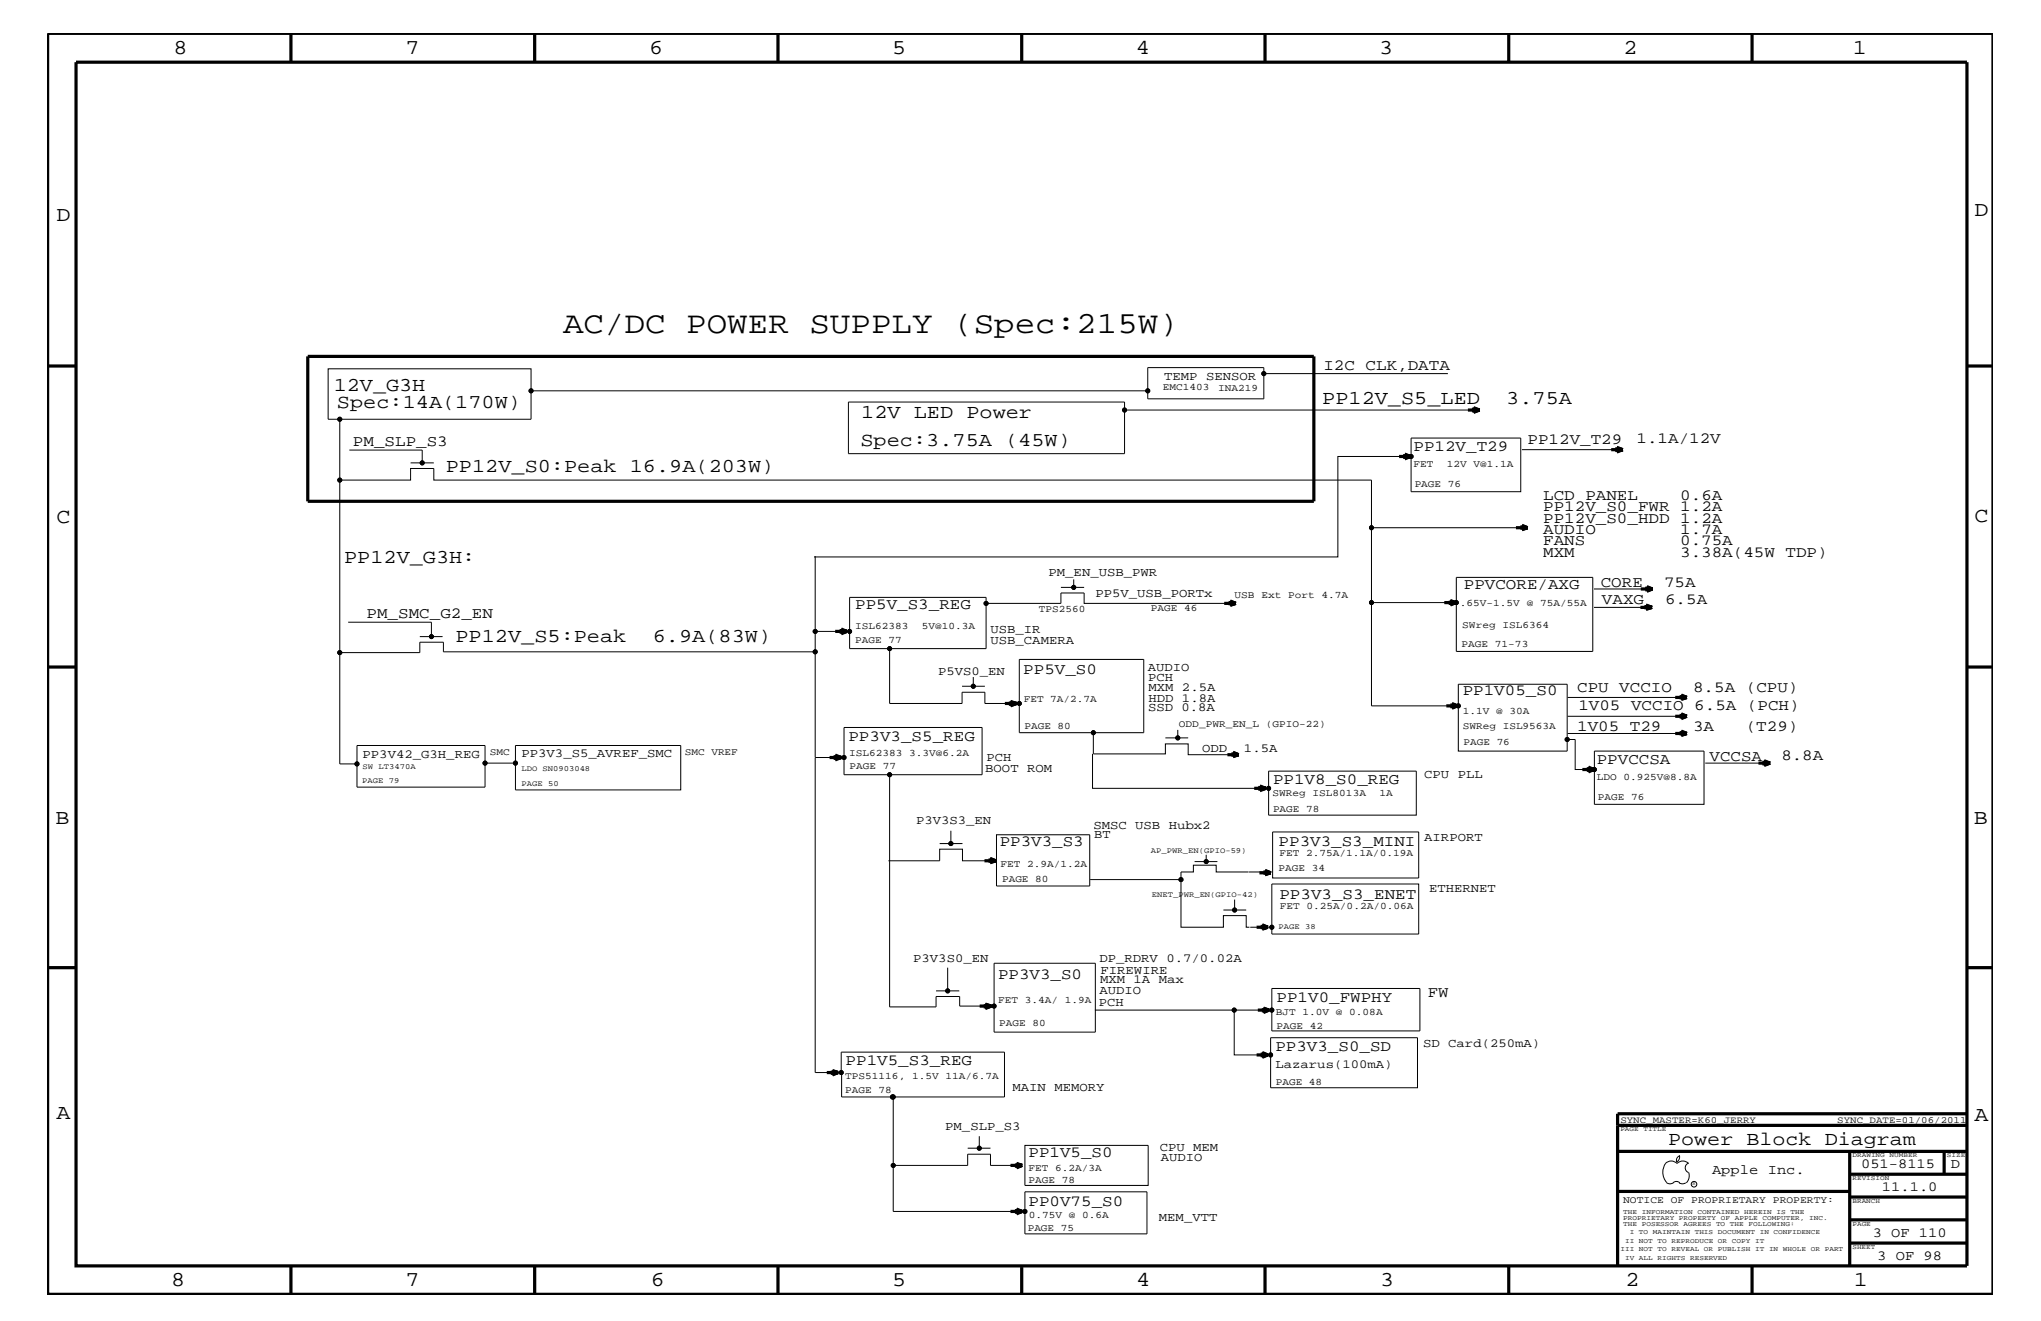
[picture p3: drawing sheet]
<svg xmlns="http://www.w3.org/2000/svg" width="432mm" height="279mm" viewBox="0 0 432 279" stroke-linecap="round" stroke-linejoin="round" font-family="sans-serif">
<g fill="none" stroke="#000" stroke-width=".68" stroke-linecap="butt">
<path d="M10.1 7.1h411.5v266.7h-411.5zM16.1 13.2h400v254.5h-400zM61.6 7.1v6.1M113.1 7.1v6.1M164.6 7.1v6.1M216.2 7.1v6.1M267.6 7.1v6.1M319.2 7.1v6.1M370.7 7.1v6.1M10.1 77.4h6M65.1 75.4h212.9v30.6h-212.9zM416.1 77.4h5.5"/>
<path d="M296 96.5h2.4M297.2 96.2l1.2 .3M297.2 96.5h1.2M297.2 96.3l1.2 .2M297.2 96l1.2 .5-1.2 .6zM298.4 96.5l-1.2 .2M298.4 96.5l-1.2 .4M298.4 96.5l-1.2 .3M310.6 86.7h2.4M311.7 86.4l1.3 .3M311.7 86.6l1.3 .1M311.7 86.5l1.3 .2"/>
<path d="M311.7 86.2l1.3 .5-1.3 .5zM313 86.7l-1.3 .2M313 86.7l-1.3 .4M313 86.7l-1.3 .3M340.9 95.1h2.4M342.1 94.8l1.2 .3M342.1 95l1.2 .1M342.1 94.9l1.2 .2M342.1 94.6l1.2 .5-1.2 .5zM343.3 95.1l-1.2 .1M343.3 95.1l-1.2 .3M320.7 111.6h2.5"/>
<path d="M322 111.2l1.2 .4M322 111.4l1.2 .2M322 111.1l1.2 .5-1.2 .4zM323.2 111.6l-1.2 .1M323.2 111.6l-1.2 .4M323.2 111.6l-1.2 .3M176.7 133.5h2.5M178 133l1.2 .5-1.2 .6zM178 133.2l1.2 .3M178 133.4l1.2 .1M178 133.3l1.2 .2M179.2 133.5l-1.2 .1"/>
<path d="M179.2 133.5l-1.2 .4M179.2 133.5l-1.2 .3M259 127.6h2.5M260.3 127.2l1.2 .4M260.3 127.5l1.2 .1M260.3 127.4l1.2 .2M260.3 127.1l1.2 .5-1.2 .4zM261.5 127.6l-1.2 .1M261.5 127.6l-1.2 .4M261.5 127.6l-1.2 .3M305.6 127.5h2.4M306.8 127.1l1.2 .4"/>
<path d="M306.8 127.4l1.2 .1M306.8 127.2l1.2 .3M306.8 127l1.2 .5-1.2 .5zM308 127.5l-1.2 .1M308 127.5l-1.2 .4M308 127.5l-1.2 .2M347 128.5h2.5M347.1 124.6h2.5M348.2 128l1.3 .5-1.3 .4zM348.2 128l1.3 .5M348.2 128.3l1.3 .2M348.2 128.2l1.3 .3"/>
<path d="M348.4 124.2l1.2 .4M348.4 124.4l1.2 .2M348.4 124.3l1.2 .3M348.4 124.1l1.2 .5-1.2 .5zM349.5 128.5l-1.3 .1M349.5 128.5l-1.3 .3M349.5 128.5l-1.3 .2M349.6 124.6l-1.2 .1M349.6 124.6l-1.2 .3M349.6 124.6l-1.2 .2M10.1 141.1h6M176.7 159.7l1.3 .5-1.3 .5z"/>
<path d="M176.7 159.9l1.3 .3M176.7 160l1.3 .2M212.6 148.8h2.5M213.8 148.4l1.3 .4M213.8 148.7l1.3 .1M213.8 148.5l1.3 .3M213.8 148.4l1.3 .4-1.3 .5zM215.1 148.8l-1.3 .2M215.1 148.8l-1.3 .4M259.7 159.6h2.3M260.9 159.2l1.1 .4M260.9 159.5l1.1 .1"/>
<path d="M260.9 159.4l1.1 .2M260.9 159.1l1.1 .5-1.1 .4zM262 159.6l-1.1 .1M262 159.6l-1.1 .4M262 159.6l-1.1 .3M306 149.3h2.4M307.2 149l1.2 .3M307.2 149.2l1.2 .1M307.2 148.8l1.2 .5-1.2 .5zM308.4 149.3l-1.2 .1M308.4 149.3l-1.2 .3M308.4 149.3l-1.2 .2"/>
<path d="M354.4 147.5h2.5M354.4 151.5h2.5M354.4 155.1h2.5M355.7 147.1l1.2 .4M355.7 147.3l1.2 .2M355.7 151.1l1.2 .4M355.7 151.3l1.2 .2M355.7 151.2l1.2 .3M355.7 154.7l1.2 .4M355.7 155l1.2 .1M355.7 154.9l1.2 .2M355.7 147l1.2 .5-1.2 .4z"/>
<path d="M355.7 151l1.2 .5-1.2 .5zM355.7 154.6l1.2 .5-1.2 .5zM356.9 147.5l-1.2 .1M356.9 147.5l-1.2 .4M356.9 147.5l-1.2 .2M356.9 151.5l-1.2 .1M356.9 151.5l-1.2 .3M356.9 155.1l-1.2 .1M356.9 155.1l-1.2 .4M356.9 155.1l-1.2 .3M416.1 141.1h5.5M175.5 160.2h2.5"/>
<path d="M178 160.2l-1.3 .1M178 160.2l-1.3 .4M178 160.2l-1.3 .3M265.3 166.7h2.5M266.5 166.4l1.3 .3M266.5 166.7h1.3M266.5 166.5l1.3 .2M266.5 166.2l1.3 .5-1.3 .5zM267.8 166.7l-1.3 .2M267.8 166.7l-1.3 .4M267.8 166.7l-1.3 .3M334.8 162.8h2.4"/>
<path d="M336 162.4l1.2 .4M336 162.7l1.2 .1M336 162.5l1.2 .3M336 162.2l1.2 .6-1.2 .5zM337.2 162.8h-1.2M337.2 162.8l-1.2 .3M337.2 162.8l-1.2 .2M372 161.4h2.5M373.2 161.1l1.3 .3M373.2 161.3l1.3 .1M373.2 160.9l1.3 .5-1.3 .5zM374.5 161.4l-1.3 .2"/>
<path d="M374.5 161.4l-1.3 .3M208.3 182.1h2.4M209.5 181.6l1.2 .5M209.5 181.9l1.2 .2M209.5 181.8l1.2 .3M209.5 181.6l1.2 .5-1.2 .4zM210.7 182.1h-1.2M210.7 182.1l-1.2 .3M210.7 182.1l-1.2 .1M265.9 196.1h2.3M266.4 184.6h2.4M267 195.7l1.2 .4"/>
<path d="M267 195.9l1.2 .2M267 195.6l1.2 .5-1.2 .4zM267.6 184.2l1.2 .4M267.6 184.4l1.2 .2M267.6 184.3l1.2 .3M267.6 184.1l1.2 .5-1.2 .4zM268.2 196.1l-1.2 .1M268.2 196.1l-1.2 .4M268.2 196.1l-1.2 .3M268.8 184.6l-1.2 .1M268.8 184.6l-1.2 .3M10.1 204.7h6"/>
<path d="M207.3 212.8h2.4M208.4 212.5l1.3 .3M208.4 212.7l1.3 .1M208.4 212.4l1.3 .4-1.3 .5zM209.7 212.8l-1.3 .2M209.7 212.8l-1.3 .4M266.1 213.6h2.4M267.3 213.3l1.2 .3M267.3 213.6h1.2M267.3 213.4l1.2 .2M267.3 213.2l1.2 .4-1.2 .6zM268.5 213.6l-1.2 .2"/>
<path d="M268.5 213.6l-1.2 .5M268.5 213.6l-1.2 .3M416.1 204.7h5.5M174.9 226.9h2.4M176.1 226.5l1.2 .4M176.1 226.8l1.2 .1M176.1 226.7l1.2 .2M176.1 226.4l1.2 .5-1.2 .5zM177.3 226.9l-1.2 .1M177.3 226.9l-1.2 .4M177.3 226.9l-1.2 .2M265.9 223.1h2.3"/>
<path d="M267 222.8l1.2 .3M267 223l1.2 .1M267 222.9l1.2 .2M267 222.6l1.2 .5-1.2 .5zM268.2 223.1l-1.2 .1M268.2 223.1l-1.2 .4M268.2 223.1l-1.2 .3M342.2 238h73.9M416.1 235.6h-73.9v32.1M213.8 246.5h2.4M213.8 256.2h2.4M215.1 246.1l1.1 .4-1.1 .5z"/>
<path d="M215.1 255.7l1.1 .5-1.1 .5zM215.1 246.2l1.1 .3M215.1 246.4l1.1 .1M215.1 255.9l1.1 .3M215.1 256.1l1.1 .1M215.1 256l1.1 .2M216.2 246.5l-1.1 .2M216.2 246.5l-1.1 .4M216.2 256.2l-1.1 .1M216.2 256.2l-1.1 .4M216.2 256.2l-1.1 .3M342.2 252h49.1"/>
<path d="M342.2 243.5h73.9M391.3 258h24.8M391.3 253.2h24.8M391.3 248.4h24.8M391.3 243.5v24.2M411.3 243.5v4.9M61.6 267.7v6.1M113.1 267.7v6.1M164.6 267.7v6.1M216.2 268v5.8M267.6 267.7v6.1M319.2 267.7v6.1"/>
<path d="M370.7 267.7v6.1M391.3 262.9h24.8"/>
</g>
<g fill="none" stroke="#000" stroke-width=".21">
<path d="M267.4 79v-1.2h-24.6v6.6h24.6v-5.4h38.9M71.9 88.7v72.9h3.6M73.9 95.2h15.4v2.7h-2.4M89.3 97.9h2.5M112.4 82.7v6h-43v-10.7h43v4.7h130.4M179.5 85h58.4v11h-58.4zM237.9 86.7h74.3M298.5 96.5v7.5h23.2v-11.3h-23.2v3.8h-15.5v21.3h-110.8M322 95.1h20.2M71.9 101.5h15v-2.4h4.9v2.4h198.4v10.1h32.6M172.5 117.6v42.6h6.1v-6.3h29.2v10h-19.6v49.1h9.8v-2.2h5v2h7.3M290.2 111.6v37.7h18.3v-4.6h23.1v14.2h-23.1v-9.6"/>
<path d="M73.7 131.6h17.6v3M88.8 134.6h4.8M172.5 133.5h7.2M172.5 137.9h-78.7v-2.1h-5v2.2h-16.9M208.6 127.6v-1.2h-28.9v10.8h8.5M227.2 122.5v1.7h-2.7M227.2 124.2h2.2M261.4 127.6h-32v-2.2h-4.9v2.2h-15.9v9.6h-20.4v11.6h15.3v-2.4h4.9v2.4h7.2M290.2 127.5h17.9M308.1 122.1h28.9v15.7h-28.9zM337.2 124.6h10.8M337.2 128.5h10.6"/>
<path d="M75.5 157.7h27.1v8.8h-27.1zM109.1 157.7h34.9v9.4h-34.9zM203.5 145.1h4.9M205.9 143.2v1.9M231.1 159.5v7.2h37.3v-3.6h31.2v9.3h-31.2v-5.7M231.3 155h-15.7v-15.5h26.4v15.5h-10.7v4.5h15.2v-2.2h4.9v2.3h9.4M246.5 156.1h2.7M249.2 154.4v1.7h2.2M331.6 156.4h1.6v6.4h4.1v-3.9h23.2v11.2h-23.2v-7.3M331.6 151.5h25.3M331.6 147.5h25.3M331.6 155.1h25.3"/>
<path d="M102.6 161.4h6.5M172.5 160.3v66.6h5.5v-4.4h34.5v9.5h-34.4l-.1-5.1M178.6 160.2v3.7h9.6M198.8 178.4h4.8M201.2 175.7v2.7M210.8 176.6h19.7v10.8h-19.7zM269.2 176h30.9v9.7h-30.9zM360.8 161.4h11.6M188 182.1h10.8v-2.5h4.8v2.5h7.3M249.9 186v10.1h8.9v-2.4h4.9v2.4h.6M252.7 182.2h4.9M255.2 180.8v1.4"/>
<path d="M258.8 192.5h2.4M261.2 190.3v2.2h2.5M264.2 184.4h-6.9v-1.4h-4.8v1.4h-2.6v1.6h-19.3M264.2 184.4h4.9M264.5 196.1h4.6M269.1 187h31v10.6h-31zM200.5 204.7v4.9h-2.5M200.5 209.6h2.4M210.3 203.7h21.4v14.6h-21.4zM231.6 213.6h37.5M261.1 213.6v9.5h7.7v-3.6h31.1v10.6h-31.1v-7M269.1 209.1h31.3v8.9h-31.3z"/>
<path d="M189 232v14.5M207.2 242.9h2.3M207.2 240.3v2.6h-2.5M214.5 246.5h-5v-2.4h-4.8v2.4h-15.7v9.7h27.8M216.8 242.3h26.1v8.4h-26.1zM216.8 252.1h25.9v8.9h-25.9zM352.3 246.1a1.69 1.69 0 0 1 2.5 0 1.72 1.72 0 0 1 2.4 0M352.4 246a3.3 3.3 0 0 0 .2 4.1M352.6 250.2l.7 .2 .7-.2M354 250.2l.7-.3 .7 .3M355.2 250.2l.7 .2 .7-.2M355.3 244.4v.3a1.18 1.18 0 0 1-.6 1.1"/>
<path d="M355.4 244.4a.99 .99 0 0 0-.6 1.4M357.2 246a1.04 1.04 0 0 0-.7 1 1.04 1.04 0 0 0 .7 1M357.3 248l.1 .7a2.11 2.11 0 0 1-.6 1.5"/>
<circle cx="267.4" cy="79" r=".42"/>
<circle cx="71.9" cy="88.7" r=".42"/>
<circle cx="89.3" cy="97.9" r=".42"/>
<circle cx="112.4" cy="82.7" r=".42"/>
<circle cx="237.9" cy="86.7" r=".42"/>
<circle cx="242.8" cy="82.7" r=".42"/>
<circle cx="298.5" cy="96.5" r=".42"/>
<circle cx="71.9" cy="101.5" r=".42"/>
<circle cx="290.2" cy="111.6" r=".42"/>
<circle cx="71.9" cy="138" r=".42"/>
<circle cx="91.3" cy="134.6" r=".42"/>
<circle cx="172.5" cy="133.5" r=".42"/>
<circle cx="172.5" cy="137.9" r=".42"/>
<circle cx="179.7" cy="133.5" r=".42"/>
<circle cx="188.2" cy="137.2" r=".42"/>
<circle cx="208.6" cy="127.6" r=".42"/>
<circle cx="227.2" cy="124.2" r=".42"/>
<circle cx="290.2" cy="127.5" r=".42"/>
<circle cx="308.1" cy="127.5" r=".42"/>
<circle cx="205.9" cy="145.1" r=".42"/>
<circle cx="215.6" cy="148.8" r=".42"/>
<circle cx="231.3" cy="155" r=".42"/>
<circle cx="249.2" cy="156.1" r=".42"/>
<circle cx="308.5" cy="149.3" r=".42"/>
<circle cx="331.6" cy="156.4" r=".42"/>
<circle cx="75.5" cy="161.6" r=".42"/>
<circle cx="102.6" cy="161.4" r=".42"/>
<circle cx="109.1" cy="161.4" r=".42"/>
<circle cx="178.6" cy="160.2" r=".42"/>
<circle cx="188.2" cy="163.9" r=".42"/>
<circle cx="201.2" cy="178.4" r=".42"/>
<circle cx="268.4" cy="166.7" r=".42"/>
<circle cx="337.3" cy="162.8" r=".42"/>
<circle cx="249.9" cy="186" r=".42"/>
<circle cx="255.2" cy="182.2" r=".42"/>
<circle cx="261.2" cy="192.5" r=".42"/>
<circle cx="269.1" cy="196.1" r=".42"/>
<circle cx="200.5" cy="209.6" r=".42"/>
<circle cx="210.3" cy="212.8" r=".42"/>
<circle cx="261.1" cy="213.6" r=".42"/>
<circle cx="269.1" cy="213.6" r=".42"/>
<circle cx="178" cy="226.9" r=".42"/>
<circle cx="188.8" cy="232" r=".42"/>
<circle cx="189" cy="232" r=".42"/>
<circle cx="268.8" cy="223.1" r=".42"/>
<circle cx="189" cy="246.5" r=".42"/>
<circle cx="207.2" cy="242.9" r=".42"/>
<circle cx="216.8" cy="256.2" r=".42"/>
<circle cx="358.4" cy="250.5" r=".59"/>
</g>
<g fill="#000">
<circle cx="267.4" cy="79" r=".42"/>
<circle cx="71.9" cy="88.7" r=".42"/>
<circle cx="89.3" cy="97.9" r=".42"/>
<circle cx="112.4" cy="82.7" r=".42"/>
<circle cx="237.9" cy="86.7" r=".42"/>
<circle cx="242.8" cy="82.7" r=".42"/>
<circle cx="298.5" cy="96.5" r=".42"/>
<circle cx="71.9" cy="101.5" r=".42"/>
<circle cx="290.2" cy="111.6" r=".42"/>
<circle cx="71.9" cy="138" r=".42"/>
<circle cx="91.3" cy="134.6" r=".42"/>
<circle cx="172.5" cy="133.5" r=".42"/>
<circle cx="172.5" cy="137.9" r=".42"/>
<circle cx="179.7" cy="133.5" r=".42"/>
<circle cx="188.2" cy="137.2" r=".42"/>
<circle cx="208.6" cy="127.6" r=".42"/>
<circle cx="227.2" cy="124.2" r=".42"/>
<circle cx="290.2" cy="127.5" r=".42"/>
<circle cx="308.1" cy="127.5" r=".42"/>
<circle cx="205.9" cy="145.1" r=".42"/>
<circle cx="215.6" cy="148.8" r=".42"/>
<circle cx="231.3" cy="155" r=".42"/>
<circle cx="249.2" cy="156.1" r=".42"/>
<circle cx="308.5" cy="149.3" r=".42"/>
<circle cx="331.6" cy="156.4" r=".42"/>
<circle cx="75.5" cy="161.6" r=".42"/>
<circle cx="102.6" cy="161.4" r=".42"/>
<circle cx="109.1" cy="161.4" r=".42"/>
<circle cx="178.6" cy="160.2" r=".42"/>
<circle cx="188.2" cy="163.9" r=".42"/>
<circle cx="201.2" cy="178.4" r=".42"/>
<circle cx="268.4" cy="166.7" r=".42"/>
<circle cx="337.3" cy="162.8" r=".42"/>
<circle cx="249.9" cy="186" r=".42"/>
<circle cx="255.2" cy="182.2" r=".42"/>
<circle cx="261.2" cy="192.5" r=".42"/>
<circle cx="269.1" cy="196.1" r=".42"/>
<circle cx="200.5" cy="209.6" r=".42"/>
<circle cx="210.3" cy="212.8" r=".42"/>
<circle cx="261.1" cy="213.6" r=".42"/>
<circle cx="269.1" cy="213.6" r=".42"/>
<circle cx="178" cy="226.9" r=".42"/>
<circle cx="188.8" cy="232" r=".42"/>
<circle cx="189" cy="232" r=".42"/>
<circle cx="268.8" cy="223.1" r=".42"/>
<circle cx="189" cy="246.5" r=".42"/>
<circle cx="207.2" cy="242.9" r=".42"/>
<circle cx="216.8" cy="256.2" r=".42"/>
</g>
<text font-size="6.5" x="119.1" y="70.5">AC/DC POWER SUPPLY (Spec:215W)</text>
<g font-size="4.5">
<text x="36.7" y="11.5">8</text>
<text x="85.8" y="11.5">7</text>
<text x="137.3" y="11.5">6</text>
<text x="188.7" y="11.5">5</text>
<text x="240.3" y="11.5">4</text>
<text x="291.8" y="11.5">3</text>
<text x="343.5" y="11.5">2</text>
<text x="392" y="11.5">1</text>
<text x="11.9" y="46.8">D</text>
<text x="417.8" y="45.7">D</text>
<text x="11.9" y="110.6">C</text>
<text x="417.7" y="110.3">C</text>
<text x="11.8" y="174.3">B</text>
<text x="417.6" y="174.2">B</text>
<text x="11.9" y="236.7">A</text>
<text x="417.7" y="237.1">A</text>
<text x="36.2" y="272.1">8</text>
<text x="85.8" y="272.1">7</text>
<text x="137.7" y="272.1">6</text>
<text x="188.7" y="272.1">5</text>
<text x="240.4" y="272.1">4</text>
<text x="292" y="272.1">3</text>
<text x="343.9" y="272.1">2</text>
<text x="392.2" y="272.1">1</text>
</g>
<g font-size="4.1">
<text x="70.6" y="82.7">12V_G3H</text>
<text x="71.3" y="86.4">Spec:14A(170W)</text>
<text x="182.2" y="88.4">12V LED Power</text>
<text x="279.7" y="85.4">PP12V_S5_LED</text>
<text x="318.7" y="85.4">3.75A</text>
<text x="182" y="94.3">Spec:3.75A (45W)</text>
<text x="94.3" y="99.9">PP12V_S0:Peak 16.9A(203W)</text>
<text x="72.8" y="119.1">PP12V_G3H:</text>
<text x="96.4" y="135.8">PP12V_S5:Peak</text>
<text x="138.1" y="135.8">6.9A(83W)</text>
<text x="352.9" y="242.3">Power Block Diagram</text>
</g>
<g font-size="3.3">
<text x="280" y="78.3">I2C CLK,DATA</text>
<text x="74.7" y="94.3">PM_SLP_S3</text>
<text x="299" y="95.4">PP12V_T29</text>
<text x="323.2" y="93.9">PP12V_T29</text>
<text x="346.2" y="93.7">1.1A/12V</text>
<text x="326.5" y="105.7">LCD PANEL</text>
<text x="355.5" y="105.7">0.6A</text>
<text x="326.5" y="108.1">PP12V_S0_FWR 1.2A</text>
<text x="326.5" y="112.9">AUDIO</text>
<text x="326.5" y="110.5">PP12V_S0_HDD 1.2A</text>
<text x="355.5" y="112.9">1.7A</text>
<text x="326.5" y="117.8">MXM</text>
<text x="326.5" y="115.3">FANS</text>
<text x="355.5" y="117.8">3.38A(45W TDP)</text>
<text x="355.5" y="115.3">0.75A</text>
<text x="309.7" y="124.6">PPVCORE/AXG</text>
<text x="338.7" y="124.1">CORE</text>
<text x="352" y="124.1">75A</text>
<text x="77.6" y="130.7">PM_SMC_G2_EN</text>
<text x="180.9" y="128.8">PP5V_S3_REG</text>
<text x="338.9" y="127.7">VAXG</text>
<text x="352.3" y="127.7">6.5A</text>
<text x="216.5" y="142.6">PP5V_S0</text>
<text x="309.5" y="147.1">PP1V05_S0</text>
<text x="333.7" y="146.4">CPU VCCIO</text>
<text x="358.2" y="146.4">8.5A (CPU)</text>
<text x="333.7" y="154.6">1V05 T29</text>
<text x="333.9" y="150.2">1V05 VCCIO 6.5A (PCH)</text>
<text x="358.2" y="154.6">3A</text>
<text x="369.3" y="154.6">(T29)</text>
<text x="179.5" y="156.7">PP3V3_S5_REG</text>
<text x="337.8" y="161.6">PPVCCSA</text>
<text x="361.7" y="160.9">VCCSA</text>
<text x="376.9" y="160.8">8.8A</text>
<text x="269.3" y="165.9">PP1V8_S0_REG</text>
<text x="211.5" y="179">PP3V3_S3</text>
<text x="270.5" y="178.8">PP3V3_S3_MINI</text>
<text x="270.7" y="190.2">PP3V3_S3_ENET</text>
<text x="211.2" y="207">PP3V3_S0</text>
<text x="270.1" y="211.9">PP1V0_FWPHY</text>
<text x="302.1" y="210.8">FW</text>
<text x="178.9" y="225.2">PP1V5_S3_REG</text>
<text x="269.8" y="222.3">PP3V3_S0_SD</text>
<text x="217.6" y="244.8">PP1V5_S0</text>
<text x="217.6" y="255">PP0V75_S0</text>
</g>
<g font-size="3">
<text x="362.2" y="248.4">Apple Inc.</text>
<text x="393.7" y="247.1">051-8115</text>
<text x="398.1" y="252">11.1.0</text>
<text x="412.7" y="247.1">D</text>
<text x="396.2" y="261.6">3 OF 110</text>
<text x="397.2" y="266.6">3 OF 98</text>
</g>
<g font-size="2.6">
<text x="246.3" y="80.3">TEMP SENSOR</text>
<text x="221.8" y="121.8">PM_EN_USB_PWR</text>
<text x="231.7" y="126.2">PP5V_USB_PORTx</text>
<text x="209.5" y="136.2">USB_CAMERA</text>
<text x="209.5" y="133.8">USB_IR</text>
<text x="198.5" y="142.8">P5VS0_EN</text>
<text x="242.8" y="141.9">AUDIO</text>
<text x="242.9" y="144">PCH</text>
<text x="243" y="146.2">MXM 2.5A</text>
<text x="243" y="148.4">HDD 1.8A</text>
<text x="242.9" y="150.5">SSD 0.8A</text>
<text x="76.7" y="160.2">PP3V42_G3H_REG</text>
<text x="110.3" y="160">PP3V3_S5_AVREF_SMC</text>
<text x="208.7" y="160.9">PCH</text>
<text x="254.3" y="159">ODD</text>
<text x="263.2" y="159">1.5A</text>
<text x="208.4" y="163.4">BOOT ROM</text>
<text x="301.3" y="164.5">CPU PLL</text>
<text x="193.8" y="174.3">P3V3S3_EN</text>
<text x="231.3" y="175.4">SMSC USB Hubx2</text>
<text x="231.5" y="177.3">BT</text>
<text x="301.3" y="177.9">AIRPORT</text>
<text x="302.3" y="188.7">ETHERNET</text>
<text x="193.2" y="203.6">P3V3S0_EN</text>
<text x="232.6" y="203.6">DP_RDRV 0.7/0.02A</text>
<text x="232.7" y="207.9">MXM 1A Max</text>
<text x="232.8" y="205.9">FIREWIRE</text>
<text x="232.5" y="212.7">PCH</text>
<text x="232.6" y="210.3">AUDIO</text>
<text x="301.1" y="221.5">SD Card(250mA)</text>
<text x="269.8" y="225.9">Lazarus(100mA)</text>
<text x="214.2" y="230.7">MAIN MEMORY</text>
<text x="200" y="239">PM_SLP_S3</text>
<text x="245.4" y="243.5">CPU MEM</text>
<text x="245.6" y="245.6">AUDIO</text>
<text x="245.2" y="258.3">MEM_VTT</text>
</g>
<g font-size="2.1">
<text x="246" y="82.5">EMC1403</text>
<text x="257.7" y="82.7">INA219</text>
<text x="299" y="98.8">FET</text>
<text x="306.1" y="98.8">12V V@1.1A</text>
<text x="299.3" y="103.1">PAGE 76</text>
<text x="219.8" y="129.4">TPS2560</text>
<text x="243.5" y="129.1">PAGE 46</text>
<text x="261.2" y="126.5">USB Ext Port 4.7A</text>
<text x="308.9" y="128.2">.65V-1.5V @ 75A/55A</text>
<text x="180.9" y="133">ISL62383</text>
<text x="180.9" y="136">PAGE 77</text>
<text x="195" y="133">5V@10.3A</text>
<text x="309.2" y="136.9">PAGE 71-73</text>
<text x="309.4" y="132.8">SWreg ISL6364</text>
<text x="216.6" y="148.5">FET 7A/2.7A</text>
<text x="216.7" y="154.1">PAGE 80</text>
<text x="249.4" y="153.7">ODD_PWR_EN_L (GPIO-22)</text>
<text x="309.5" y="154.3">SWReg ISL9563A</text>
<text x="309.5" y="151">1.1V @ 30A</text>
<text x="103.6" y="159.7">SMC</text>
<text x="144.9" y="159.7">SMC VREF</text>
<text x="179.7" y="159.9">ISL62383 3.3V@6.2A</text>
<text x="309.6" y="157.5">PAGE 76</text>
<text x="179.7" y="162.7">PAGE 77</text>
<text x="337.8" y="165">LDO 0.925V@8.8A</text>
<text x="269.2" y="168.4">SWReg ISL8013A</text>
<text x="269.3" y="171.8">PAGE 78</text>
<text x="291.8" y="168.4">1A</text>
<text x="338.1" y="169.3">PAGE 76</text>
<text x="211.7" y="183.3">FET 2.9A/1.2A</text>
<text x="270.5" y="184.2">PAGE 34</text>
<text x="270.7" y="181">FET 2.75A/1.1A/0.19A</text>
<text x="212" y="186.5">PAGE 80</text>
<text x="270.8" y="192.2">FET 0.25A/0.2A/0.06A</text>
<text x="211.2" y="212.2">FET 3.4A/ 1.9A</text>
<text x="269.9" y="214.7">BJT 1.0V @ 0.08A</text>
<text x="211.4" y="217">PAGE 80</text>
<text x="270.1" y="217.5">PAGE 42</text>
<text x="178.8" y="228.1">TPS51116, 1.5V 11A/6.7A</text>
<text x="178.8" y="231.1">PAGE 78</text>
<text x="269.9" y="229.4">PAGE 48</text>
<text x="217.6" y="250.3">PAGE 78</text>
<text x="217.6" y="247.6">FET 6.2A/3A</text>
<text x="217.7" y="257.7">0.75V @ 0.6A</text>
<text x="343.4" y="254.4">NOTICE OF PROPRIETARY PROPERTY:</text>
<text x="217.4" y="260.5">PAGE 75</text>
</g>
<g font-size="2">
<text x="342.8" y="237.4">SYNC_MASTER=K60_JERRY</text>
<text x="388.7" y="237.4">SYNC_DATE=01/06/2011</text>
</g>
<g font-size="1.7">
<text x="76.6" y="165.6">PAGE 79</text>
<text x="76.7" y="162.7">SW LT3470A</text>
<text x="110.3" y="166.1">PAGE 50</text>
<text x="110.3" y="163">LDO SN0903048</text>
<text x="243.5" y="180.5">AP_PWR_EN(GPIO-59)</text>
<text x="243.7" y="189.7">ENET_PWR_EN(GPIO-42)</text>
<text x="270.5" y="196.5">PAGE 38</text>
</g>
<g font-size="1.4">
<text x="342.8" y="239.2">PAGE TITLE</text>
<text x="391.9" y="244.7">DRAWING NUMBER</text>
<text x="411.9" y="244.7">SIZE</text>
<text x="391.9" y="249.5">REVISION</text>
<text x="343.4" y="256.8">THE INFORMATION CONTAINED HEREIN IS THE</text>
<text x="391.9" y="254.4">BRANCH</text>
<text x="343.4" y="259.3">THE POSESSOR AGREES TO THE FOLLOWING:</text>
<text x="343.4" y="258">PROPRIETARY PROPERTY OF APPLE COMPUTER, INC.</text>
<text x="343.8" y="262.9">II NOT TO REPRODUCE OR COPY IT</text>
<text x="344.8" y="261.1">I TO MAINTAIN THIS DOCUMENT IN CONFIDENCE</text>
<text x="391.9" y="259.3">PAGE</text>
<text x="342.8" y="264.7">III NOT TO REVEAL OR PUBLISH IT IN WHOLE OR PART</text>
<text x="343.8" y="266.6">IV ALL RIGHTS RESERVED</text>
<text x="391.9" y="264.1">SHEET</text>
</g>
<text font-size="1" x="358.1" y="250.7">R</text>
</svg>
